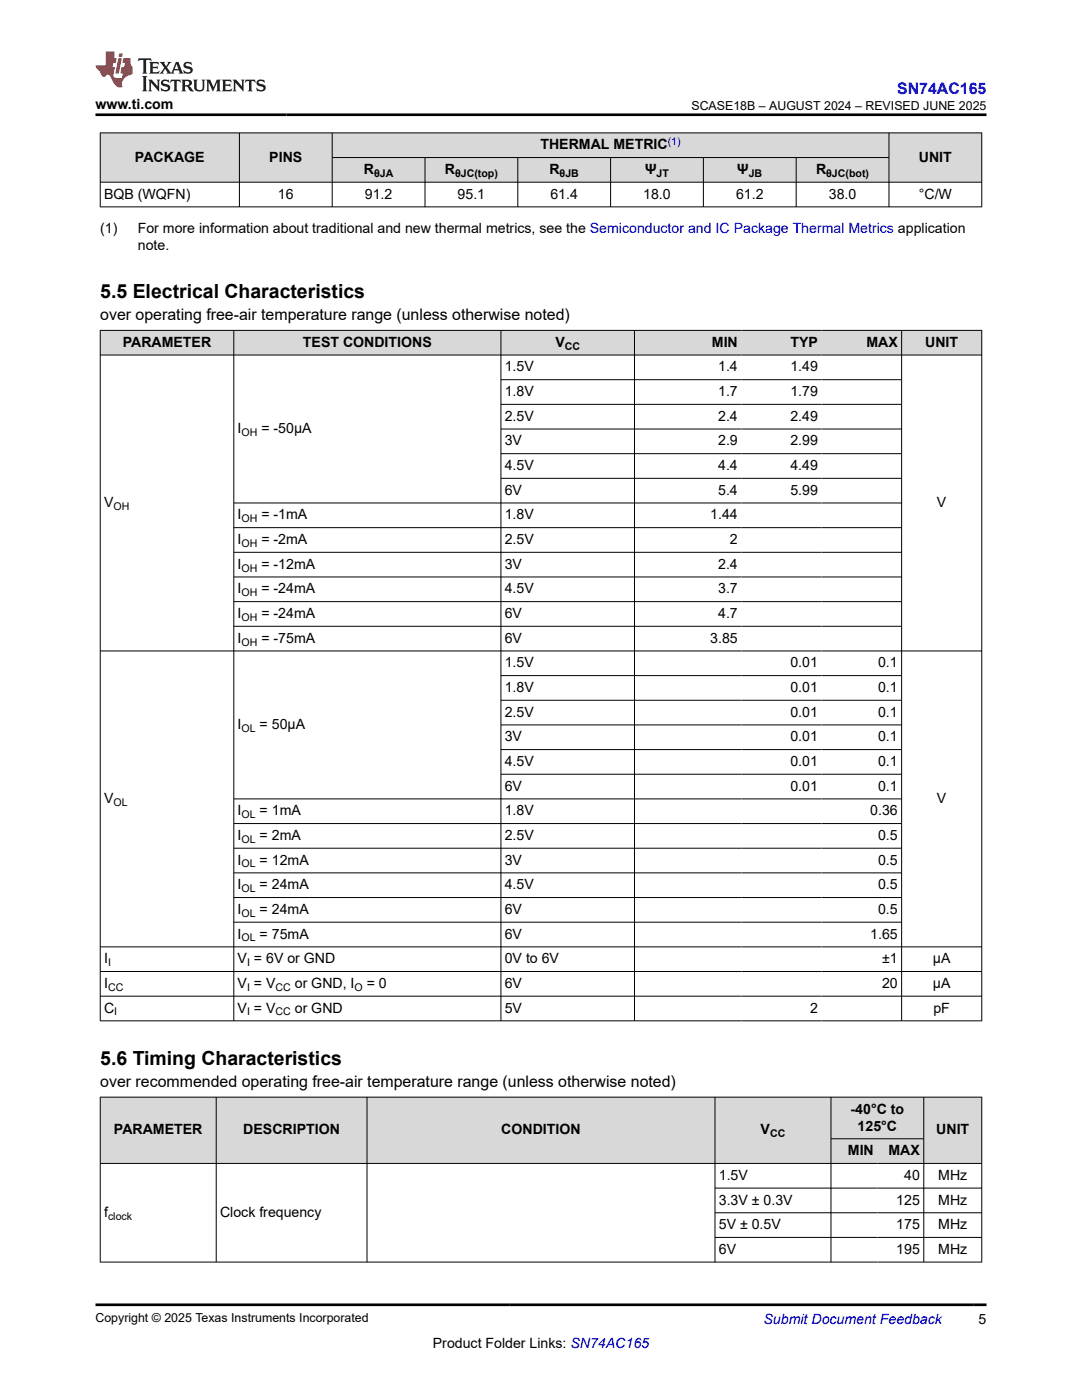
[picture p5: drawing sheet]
<svg xmlns="http://www.w3.org/2000/svg" width="216mm" height="279mm" viewBox="0 0 216 279" stroke-linecap="round" stroke-linejoin="round" font-family="sans-serif">
<g fill="#d8d8d8">
<path d="M20 26.5h175.9v4.9h-175.9z" fill-rule="evenodd"/>
<path d="M20.1 26.6h27.6v9.7h-27.6z" fill-rule="evenodd"/>
<path d="M47.8 26.6h18.4v9.7h-18.4z" fill-rule="evenodd"/>
<path d="M66.4 26.6h110.9v4.8h-110.9z" fill-rule="evenodd"/>
<path d="M177.4 26.6h18.4v9.7h-18.4z" fill-rule="evenodd"/>
<path d="M66.4 31.5h18.3v4.8h-18.3z" fill-rule="evenodd"/>
<path d="M84.9 31.5h18.4v4.8h-18.4z" fill-rule="evenodd"/>
<path d="M103.4 31.5h18.4v4.8h-18.4z" fill-rule="evenodd"/>
<path d="M121.9 31.5h18.4v4.8h-18.4z" fill-rule="evenodd"/>
<path d="M140.4 31.5h18.4v4.8h-18.4z" fill-rule="evenodd"/>
<path d="M158.9 31.5h18.4v4.8h-18.4z" fill-rule="evenodd"/>
</g>
<g fill="none" stroke="#000" stroke-width=".2">
<path d="M19.9 26.5h176.1M19.9 36.4h176.1M20 26.5v14.8M47.8 26.5v14.8M66.3 26.5v14.8M66.3 31.4h111.1M84.8 31.4v9.9M103.3 31.4v9.9M121.8 31.4v9.9M140.4 31.4v9.9M158.9 31.4v9.9M177.4 26.5v14.8"/>
<path d="M195.9 26.5v14.8M19.9 41.3h176.1"/>
</g>
<g fill="#d8d8d8">
<path d="M20 65.9h175.9v5h-175.9z" fill-rule="evenodd"/>
<path d="M20.1 66h26.5v4.8h-26.5z" fill-rule="evenodd"/>
<path d="M46.7 66h53.2v4.8h-53.2z" fill-rule="evenodd"/>
<path d="M100 66h26.5v4.8h-26.5z" fill-rule="evenodd"/>
<path d="M126.7 66h21.2v4.8h-21.2z" fill-rule="evenodd"/>
<path d="M147.9 66h16v4.8h-16z" fill-rule="evenodd"/>
<path d="M163.9 66h15.9v4.8h-15.9z" fill-rule="evenodd"/>
<path d="M180 66h15.8v4.8h-15.8z" fill-rule="evenodd"/>
</g>
<g fill="none" stroke="#000" stroke-width=".2">
<path d="M19.9 65.9h176.1M19.9 70.9h176.1M20 65.9v137.9M46.7 65.9v137.9M100 65.9v137.9M100 75.8h80M126.6 65.9v137.9M179.9 65.9v137.9M195.9 65.9v137.9M100 80.7h80M100 85.6h80M100 90.5h80"/>
<path d="M100 95.5h80M46.7 100.4h133.3M46.7 105.3h133.3M46.7 110.2h133.3M46.7 115.1h133.3M19.9 129.9h176.1M46.7 120.1h133.3M46.7 125h133.3M100 134.8h80M100 139.8h80M46.7 159.4h133.3M100 144.7h80"/>
<path d="M100 149.6h80M100 154.5h80M46.7 164.4h133.3M46.7 169.3h133.3M46.7 174.2h133.3M46.7 179.1h133.3M19.9 189h176.1M19.9 193.9h176.1M19.9 198.8h176.1M46.7 184h133.3M19.9 203.7h176.1"/>
</g>
<g fill="#d8d8d8">
<path d="M20 219h175.9v8.3h-175.9z" fill-rule="evenodd"/>
<path d="M20.1 219h23v13.1h-23z" fill-rule="evenodd"/>
<path d="M43.2 219h30v13.1h-30z" fill-rule="evenodd"/>
<path d="M73.3 219h69.3v13.1h-69.3z" fill-rule="evenodd"/>
<path d="M142.7 219h23.1v13.1h-23.1z" fill-rule="evenodd"/>
<path d="M165.9 219h18.4v8.2h-18.4z" fill-rule="evenodd"/>
<path d="M184.4 219h11.4v13.1h-11.4z" fill-rule="evenodd"/>
<path d="M165.9 227.3h9.2v4.8h-9.2z" fill-rule="evenodd"/>
<path d="M175.1 227.3h9.2v4.8h-9.2z" fill-rule="evenodd"/>
</g>
<g fill="none" stroke="#000" stroke-width=".2">
<path d="M19.9 219h176.1M20 218.9v33M43.1 218.9v33M73.2 218.9v33M142.7 218.9v33M165.8 218.9v33M184.3 218.9v33M195.9 218.9v33M19.9 232.2h176.1M142.7 237.1h53.3M165.8 227.3h18.6M142.7 242h53.3"/>
<path d="M142.7 247h53.3M196 251.9h-176.1"/>
</g>
<path d="M27.7 11.6l-.2 .6 .5-.2h.6v.1v2.2l-.2 .4h1l-.2-.4v-2.2v-.1h.5l.5 .2-.1-.6zM29.8 12.4l.2 .3v1.6l-.2 .4h1.9l.1-.6a1.08 1.08 0 0 1-1.3 .2v-.7h.6l.4 .2v-.7l-.4 .2h-.6v-.5l.2-.2a1 1 0 0 1 1 .3l-.1-.5zM31.8 12.4l1 1.1-1 1.2h.9l-.2-.2 .4-.8 .5 .8-.2 .2h1.6l-.2-.2 .1-.5h1l.1 .5-.1 .2h.9l-.2-.4-.8-1.9h-.5l-1 2.1-.8-1.1 .9-1h-.8l.2 .2-.5 .6-.3-.6 .1-.2zM35.2 12.8l.4 1h-.8zM36.8 12.5a.65 .65 0 0 0-.2 .7 .65 .65 0 0 0 .6 .5l.7 .1 .1 .3a.79 .79 0 0 1-.7 .4 .79 .79 0 0 1-.7-.5l.1 .7 .2-.1a.93 .93 0 0 0 1.1 0 .93 .93 0 0 0 .4-.9 1.46 1.46 0 0 0-1.2-.6l-.1-.3a1.09 1.09 0 0 1 1.2 .2l-.2-.6-.1 .1-.6-.2zM28.4 15.2l.2 .4v2.2l-.2 .4h1l-.2-.4v-2.2l.2-.4zM29.6 15.9l.2 .4v1.5l-.2 .4h.8l-.3-.4v-1.3l1.7 1.8v-2l.2-.4h-.8l.2 .2 .1 1.1-1.2-1.3zM32.3 16a.65 .65 0 0 0-.2 .8 .65 .65 0 0 0 .7 .4l.6 .2 .1 .2a.79 .79 0 0 1-.7 .4 .79 .79 0 0 1-.7-.5l.1 .7 .2-.1a.93 .93 0 0 0 1.1 .1 .93 .93 0 0 0 .4-1 1.46 1.46 0 0 0-1.2-.5l-.1-.4a1.09 1.09 0 0 1 1.2 .2l-.2-.6-.1 .1-.6-.1zM34.1 15.9l-.1 .6a.63 .63 0 0 1 .7-.3l.1 1.6-.3 .4h1l-.2-.4v-1.6a.66 .66 0 0 1 .8 .3l-.1-.6zM36.2 15.9l.2 .4v1.5l-.2 .4h.9l-.2-.2v-.7h.5l.1 .2a.79 .79 0 0 0 1.2 .6l-1-.9a.61 .61 0 0 0 .6-.6 .61 .61 0 0 0-.5-.7zM36.9 16.2h.2a.47 .47 0 0 1 .5 .1 .47 .47 0 0 1 .1 .5l-.2 .1-.6 .1zM38.5 15.9l.2 .2a2.27 2.27 0 0 0 .4 2 1.04 1.04 0 0 0 1.7-.7v-1.3l.2-.2h-.8l.2 .4v1.1a.6 .6 0 0 1-.6 .6 .6 .6 0 0 1-.6-.6v-1.1l.3-.4zM41.1 15.9l.2 .4v1.5l-.2 .4h.7l-.2-.4v-1.4l.9 1.9 .8-1.9v1.4l-.2 .4h1l-.3-.4v-1.5l.3-.4h-.8l-.7 1.5-.7-1.5zM44.3 15.9l.2 .4v1.5l-.2 .4h1.9l.1-.6a1.09 1.09 0 0 1-1.3 .2v-.7h.6l.4 .2v-.6l-.4 .2h-.6v-.6l.2-.1a1.01 1.01 0 0 1 1 .3l-.1-.6zM46.4 15.9l.3 .4v1.5l-.3 .4h.8l-.2-.4v-1.3l1.6 1.8v-2l.2-.4h-.7l.2 .2v1.1l-1.2-1.3zM49 15.9l-.1 .6a.63 .63 0 0 1 .8-.3v1.6l-.3 .4h1l-.2-.4v-1.6a.66 .66 0 0 1 .8 .3l-.1-.6zM51.4 16a.65 .65 0 0 0-.2 .8 .65 .65 0 0 0 .6 .4l.6 .2 .2 .2a.79 .79 0 0 1-.8 .4 .79 .79 0 0 1-.6-.5l.1 .7 .2-.1a.93 .93 0 0 0 1 .1 .93 .93 0 0 0 .5-1 1.46 1.46 0 0 0-1.3-.5l-.1-.4a1.09 1.09 0 0 1 1.3 .2l-.2-.6-.2 .1-.5-.1z" fill="#231f20"/>
<path d="M21.1 10.3v2.7h-2.1l.1 .4 .9 1a.95 .95 0 0 0 .9 .9 .59 .59 0 0 1 .6-.4 .59 .59 0 0 1 .5 .3l.4 .8a1.59 1.59 0 0 0 2.1 1.4 1.61 1.61 0 0 1 1-2.3l1-.3-.1-1.5a1.59 1.59 0 0 1-.4-1.7h-1.4l-.2 .9h.5l-.1 .9h-.5l-.2 .9v.3l.4 .1-.2 .9h-.6a.73 .73 0 0 1-1.1-.7l.3-1.5h-.5l.2-.9h.5l.2-.9h-.5v-1.3zM23.6 11.6l-.6 3.1h.7l.6-3.1zM23.8 10.7l-.1 .6h.7l.1-.6z" fill="#ed1c24"/>
<path d="M19 22.9h177.8M19 260.4h177.8" fill="none" stroke="#000" stroke-width=".53"/>
<g font-size="3.9">
<text x="20" y="59.4">5.5 Electrical Characteristics</text>
<text x="20" y="212.5">5.6 Timing Characteristics</text>
</g>
<text font-size="3.2" fill="#00f" x="179" y="18.7">SN74AC165</text>
<g font-size="3.2">
<text x="20" y="63.8">over operating free-air temperature range (unless otherwise noted)</text>
<text x="20" y="216.9">over recommended operating free-air temperature range (unless otherwise noted)</text>
</g>
<g font-size="2.8">
<text x="19" y="21.8">www.ti.com</text>
<text x="107.8" y="29.8">THERMAL METRIC</text>
<text x="26.9" y="32.3">PACKAGE</text>
<text x="53.7" y="32.3">PINS</text>
<text x="72.6" y="34.7">R</text>
<text x="88.8" y="34.7">R</text>
<text x="109.6" y="34.7">R</text>
<text x="128.7" y="34.7">Ψ</text>
<text x="147.1" y="34.7">Ψ</text>
<text x="162.8" y="34.7">R</text>
<text x="183.4" y="32.3">UNIT</text>
<text x="20.8" y="39.6">BQB (WQFN)</text>
<text x="55.5" y="39.6">16</text>
<text x="72.8" y="39.6">91.2</text>
<text x="91.3" y="39.6">95.1</text>
<text x="109.8" y="39.6">61.4</text>
<text x="128.3" y="39.6">18.0</text>
<text x="146.9" y="39.6">61.2</text>
<text x="165.4" y="39.6">38.0</text>
<text x="183.3" y="39.6">°C/W</text>
<text x="20" y="46.4">(1)</text>
<text x="27.5" y="46.4">For more information about traditional and new thermal metrics, see the Semiconductor and IC Package Thermal Metrics application</text>
<text x="27.5" y="49.8">note.</text>
<text x="24.5" y="69.2">PARAMETER</text>
<text x="60.4" y="69.2">TEST CONDITIONS</text>
<text x="110.8" y="69.2">V</text>
<text x="142" y="69.2">MIN</text>
<text x="157.7" y="69.2">TYP</text>
<text x="172.9" y="69.2">MAX</text>
<text x="184.6" y="69.2">UNIT</text>
<text x="100.7" y="74.1">1.5V</text>
<text x="143.3" y="74.1">1.4</text>
<text x="157.7" y="74.1">1.49</text>
<text x="100.7" y="79.1">1.8V</text>
<text x="100.7" y="84">2.5V</text>
<text x="143.3" y="79.1">1.7</text>
<text x="143.3" y="84">2.4</text>
<text x="157.7" y="79.1">1.79</text>
<text x="157.7" y="84">2.49</text>
<text x="47.4" y="86.4">I</text>
<text x="52.2" y="86.4">= -50µA</text>
<text x="100.7" y="88.9">3V</text>
<text x="143.3" y="88.9">2.9</text>
<text x="157.7" y="88.9">2.99</text>
<text x="100.7" y="93.8">4.5V</text>
<text x="143.3" y="93.8">4.4</text>
<text x="157.7" y="93.8">4.49</text>
<text x="20.8" y="101.2">V</text>
<text x="100.7" y="98.7">6V</text>
<text x="143.3" y="98.7">5.4</text>
<text x="157.7" y="98.7">5.99</text>
<text x="187" y="101.2">V</text>
<text x="47.4" y="103.7">I</text>
<text x="52.2" y="103.7">= -1mA</text>
<text x="100.7" y="103.7">1.8V</text>
<text x="141.7" y="103.7">1.44</text>
<text x="47.4" y="108.6">I</text>
<text x="47.4" y="113.5">I</text>
<text x="52.2" y="108.6">= -2mA</text>
<text x="52.2" y="113.5">= -12mA</text>
<text x="100.7" y="108.6">2.5V</text>
<text x="100.7" y="113.5">3V</text>
<text x="143.3" y="113.5">2.4</text>
<text x="145.7" y="108.6">2</text>
<text x="47.4" y="118.4">I</text>
<text x="52.2" y="118.4">= -24mA</text>
<text x="100.7" y="118.4">4.5V</text>
<text x="143.3" y="118.4">3.7</text>
<text x="47.4" y="123.3">I</text>
<text x="52.2" y="123.3">= -24mA</text>
<text x="100.7" y="123.3">6V</text>
<text x="143.3" y="123.3">4.7</text>
<text x="47.4" y="128.3">I</text>
<text x="52.2" y="128.3">= -75mA</text>
<text x="100.7" y="128.3">6V</text>
<text x="141.7" y="128.3">3.85</text>
<text x="100.7" y="133.2">1.5V</text>
<text x="157.7" y="133.2">0.01</text>
<text x="175.2" y="133.2">0.1</text>
<text x="100.7" y="138.1">1.8V</text>
<text x="100.7" y="143">2.5V</text>
<text x="157.7" y="138.1">0.01</text>
<text x="157.7" y="143">0.01</text>
<text x="175.2" y="138.1">0.1</text>
<text x="175.2" y="143">0.1</text>
<text x="47.4" y="145.5">I</text>
<text x="51.8" y="145.5">= 50µA</text>
<text x="100.7" y="147.9">3V</text>
<text x="157.7" y="147.9">0.01</text>
<text x="175.2" y="147.9">0.1</text>
<text x="100.7" y="152.9">4.5V</text>
<text x="157.7" y="152.9">0.01</text>
<text x="175.2" y="152.9">0.1</text>
<text x="20.8" y="160.3">V</text>
<text x="100.7" y="157.8">6V</text>
<text x="157.7" y="157.8">0.01</text>
<text x="175.2" y="157.8">0.1</text>
<text x="187" y="160.3">V</text>
<text x="47.4" y="162.7">I</text>
<text x="47.4" y="167.6">I</text>
<text x="51.8" y="162.7">= 1mA</text>
<text x="51.8" y="167.6">= 2mA</text>
<text x="100.7" y="162.7">1.8V</text>
<text x="100.7" y="167.6">2.5V</text>
<text x="173.6" y="162.7">0.36</text>
<text x="175.2" y="167.6">0.5</text>
<text x="47.4" y="172.6">I</text>
<text x="51.8" y="172.6">= 12mA</text>
<text x="100.7" y="172.6">3V</text>
<text x="175.2" y="172.6">0.5</text>
<text x="47.4" y="177.5">I</text>
<text x="51.8" y="177.5">= 24mA</text>
<text x="100.7" y="177.5">4.5V</text>
<text x="175.2" y="177.5">0.5</text>
<text x="47.4" y="182.4">I</text>
<text x="51.8" y="182.4">= 24mA</text>
<text x="100.7" y="182.4">6V</text>
<text x="175.2" y="182.4">0.5</text>
<text x="47.4" y="187.3">I</text>
<text x="51.8" y="187.3">= 75mA</text>
<text x="100.7" y="187.3">6V</text>
<text x="173.6" y="187.3">1.65</text>
<text x="20.8" y="192.2">I</text>
<text x="20.8" y="197.2">I</text>
<text x="47.4" y="192.2">V = 6V or GND</text>
<text x="47.4" y="197.2">V = V</text>
<text x="58.8" y="197.2">or GND, I</text>
<text x="73.2" y="197.2">= 0</text>
<text x="100.7" y="192.2">0V to 6V</text>
<text x="100.7" y="197.2">6V</text>
<text x="176" y="197.2">20</text>
<text x="176" y="192.2">±1</text>
<text x="186.2" y="192.2">µA</text>
<text x="186.2" y="197.2">µA</text>
<text x="20.8" y="202.1">C</text>
<text x="47.4" y="202.1">V = V</text>
<text x="58.8" y="202.1">or GND</text>
<text x="100.7" y="202.1">5V</text>
<text x="161.6" y="202.1">2</text>
<text x="186.3" y="202.1">pF</text>
<text x="22.7" y="226.4">PARAMETER</text>
<text x="48.5" y="226.4">DESCRIPTION</text>
<text x="100" y="226.4">CONDITION</text>
<text x="151.8" y="226.4">V</text>
<text x="169.7" y="222.2">-40°C to</text>
<text x="171.1" y="225.6">125°C</text>
<text x="186.8" y="226.4">UNIT</text>
<text x="169.2" y="230.5">MIN</text>
<text x="177.3" y="230.5">MAX</text>
<text x="143.4" y="235.5">1.5V</text>
<text x="180.4" y="235.5">40</text>
<text x="187.2" y="235.5">MHz</text>
<text x="20.8" y="242.8">f</text>
<text x="43.9" y="242.8">Clock frequency</text>
<text x="143.4" y="240.4">3.3V ± 0.3V</text>
<text x="143.4" y="245.3">5V ± 0.5V</text>
<text x="178.9" y="240.4">125</text>
<text x="178.9" y="245.3">175</text>
<text x="187.2" y="240.4">MHz</text>
<text x="187.2" y="245.3">MHz</text>
<text x="143.4" y="250.2">6V</text>
<text x="178.9" y="250.2">195</text>
<text x="187.2" y="250.2">MHz</text>
<text x="86.4" y="269">Product Folder Links: SN74AC165</text>
<text x="195.3" y="264.2">5</text>
</g>
<text font-size="2.8" fill="#00f" x="152.4" y="264.2">Submit Document Feedback</text>
<g font-size="2.5">
<text x="138" y="21.9">SCASE18B – AUGUST 2024 – REVISED JUNE 2025</text>
<text x="19" y="263.9">Copyright © 2025 Texas Instruments Incorporated</text>
</g>
<text font-size="2.1" fill="#00f" x="133.2" y="28.9">(1)</text>
<g font-size="2.1">
<text x="74.6" y="35.3">θJA</text>
<text x="90.8" y="35.3">θJC(top)</text>
<text x="111.7" y="35.3">θJB</text>
<text x="131" y="35.3">JT</text>
<text x="149.4" y="35.3">JB</text>
<text x="164.9" y="35.3">θJC(bot)</text>
<text x="112.7" y="69.8">CC</text>
<text x="48.2" y="87">OH</text>
<text x="22.6" y="101.8">OH</text>
<text x="48.2" y="104.2">OH</text>
<text x="48.2" y="109.1">OH</text>
<text x="48.2" y="114.1">OH</text>
<text x="48.2" y="119">OH</text>
<text x="48.2" y="123.9">OH</text>
<text x="48.2" y="128.8">OH</text>
<text x="48.2" y="146.1">OL</text>
<text x="22.6" y="160.8">OL</text>
<text x="48.2" y="163.3">OL</text>
<text x="48.2" y="168.2">OL</text>
<text x="48.2" y="173.1">OL</text>
<text x="48.2" y="178">OL</text>
<text x="48.2" y="183">OL</text>
<text x="48.2" y="187.9">OL</text>
<text x="21.6" y="192.8">I</text>
<text x="21.6" y="197.7">CC</text>
<text x="49.3" y="192.8">I</text>
<text x="49.3" y="197.7">I</text>
<text x="55" y="197.7">CC</text>
<text x="70.7" y="197.7">O</text>
<text x="22.8" y="202.6">I</text>
<text x="49.3" y="202.6">I</text>
<text x="55" y="202.6">CC</text>
<text x="153.7" y="227">CC</text>
<text x="21.6" y="243.4">clock</text>
</g>
</svg>
